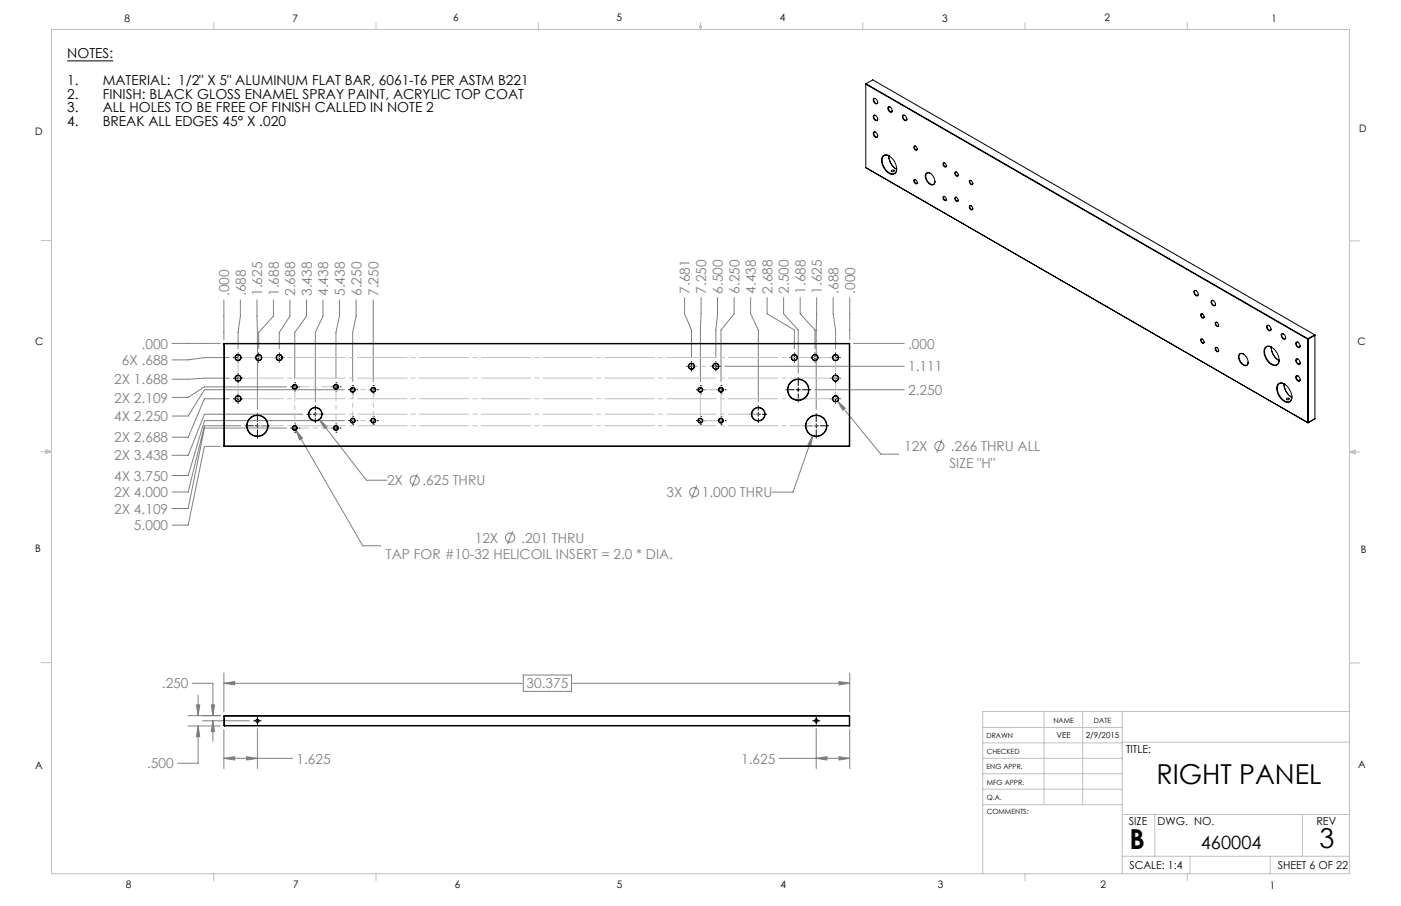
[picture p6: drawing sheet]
<svg xmlns="http://www.w3.org/2000/svg" width="432mm" height="279mm" viewBox="0 0 432 279" stroke-linecap="round" stroke-linejoin="round" font-family="sans-serif">
<g fill="none" stroke="#808080" stroke-width=".31">
<path d="M69 92.5v12.3M74.1 92.5v5l-.7 5v5M79.2 92.5l.1 33.7M84.3 92.5v5l-4.6 5v5M89.4 92.5v5l-3.3 5v5M94.5 92.5v5l-3.7 5v14.3M99.6 92.5v5l-2.4 5v21.4M104.6 92.5v5l-1.1 5v14.3M109.7 92.5v5l-1 5v15.2M115 92.5v25.2M211 91.8v5l2.1 5v8.4M216.1 91.8l-.2 25.9"/>
<path d="M221.2 91.8v5l-.6 5v8.4M226.3 91.8v5l-4.1 5v15.9M231.4 91.8v5l2.3 5v22.1M236.4 91.8v5l8.4 5v5.7M241.5 91.8v5l4.5 5v13.3M246.6 91.8v5l4.6 5v5.7M251.7 91.8l-.1 34.4M256.8 91.8v5l.7 5v5.7M261.9 91.8v13M53 105.9h14.9M70.6 110.3h-7.6l-5 .7h-5M70.6 116.6l-17.6 .3"/>
<path d="M88.3 119.3h-25.3l-5 3.3h-5M223.4 113h55.3M263 105.9h15.7M67.9 137.7h-4.9l-5 24.2h-5M70.6 123h-7.6l-5 11.8h-5M74.3 131.3h-11.3l-5 20.4h-5M88.3 132h-25.3l-5 24.8h-5M91.2 132.5l2 2.6-.8 .6zM91.2 132.5l20.6 35.8h5.6M93.3 127.7h-30.3l-5 12.7h-5M98.4 129.3l2.4 2.3-.8 .6zM98.4 129.3l14.5 18.8h6.4"/>
<path d="M106.2 120.2h-43.2l-5 8.1h-5M106.2 129.7h-43.2l-5 16.9h-5M250.5 134.3l-.6 3.3-.9-.3zM250.5 134.3l-6.1 17.5h-6.3M251.1 120.2h27.6M258.1 123.6l2.4 2.3-.7 .6zM258.1 123.6l13.4 16.5h5.5M290.3 135.6l-1.6 4M128.6 146.1l-1.6 4M214.7 149.8l-1.6 4M158 163.8l-1.6 4M59.3 210.7h6.3v10"/>
<path d="M60.5 217.4h1.1l-.5 3.3zM61.1 214.3v6.4M65.1 217.4h1l-.5 3.3zM69 210.7l3.3-.5v1zM69 207.5v12.1M69 210.7h92M161.3 208.2h14.8v5h-14.8zM176.5 210.7h85.4M258.6 210.2l3.3 .5-3.3 .5zM261.9 207.5v12.1M57.9 220.7h10M57.9 223.9h10"/>
<path d="M61.1 223.9l.5 3.3h-1.1zM61.1 223.9v11.5h-6.4M62.4 222.3h14.5M65.6 222.3l.5 3.3h-1zM65.6 222.3v6.3M69 233.9l3.3-.5v1zM69 225v12M69 233.9h21.2M76 233.4l3.3 .5-3.3 .5zM79.3 224.7v12.3M240.1 233.9h21.8M251.6 233.9l3.3-.5v1z"/>
<path d="M251.6 224.7v12.3M258.6 233.4l3.3 .5-3.3 .5zM261.9 225v12"/>
<circle cx="289.5" cy="137.6" r="1.42"/>
<circle cx="127.8" cy="148.1" r="1.41"/>
<circle cx="214" cy="151.8" r="1.41"/>
<circle cx="157.2" cy="165.8" r="1.41"/>
</g>
<g fill="none" stroke="#000" stroke-width=".31">
<path d="M20.7 18.8h14.2M71.9 110.3h.2M71.9 116.6h.2M72.7 110.3h1.3M72.7 116.6h1.3M73.4 108.8v.2M73.4 109.6v1.3M73.4 111.5v.3M73.4 115.1v.3M73.4 116v1.3M73.4 117.9v.2M74.6 110.3h.3"/>
<path d="M74.6 116.6h.3M78.2 110.3h.3M79.1 110.3h1.3M79.7 108.8v.2M79.7 109.6v1.3M79.7 111.5v.3M81 110.3h.2M84.6 110.3h.2M85.4 110.3h1.3M86.1 108.8v.2M86.1 109.6v1.3M86.1 111.5v.3"/>
<path d="M87.3 110.3h.3M89.6 119.3h.1M90.2 119.3h1.3M90.8 118h.1M90.8 118.7v1.2M92.1 119.3h.1M102.3 119.3h.1M102.9 119.3h1.3M103.5 118h.1M103.5 118.7v1.2M104.8 119.3h.1M108.7 118.9h.1"/>
<path d="M108.7 119.6v1.2M115 118.9h.1M115 119.6v1.2M211.6 113h.2M212.5 113h1.2M213.1 111.5v.2M213.1 112.3v1.3M213.1 114.2v.2M214.4 113h.2M215.9 118.9h.1M215.9 119.6v1.2M219.1 113h.3"/>
<path d="M220 113h1.3M220.6 111.5v.2M220.6 112.3v1.3M220.6 114.2v.2M221.9 113h.2M222.2 118.9h.1M222.2 119.6v1.2M243.3 110.3h.3M244.2 110.3h1.3M244.8 108.8v.2M244.8 109.6v1.3M244.8 111.5v.3"/>
<path d="M246 116.4v2.5M246 119.6v1.2M246.1 110.3h.2M249.7 110.3h.2M250.5 110.3h1.3M251.2 108.8v.2M251.2 109.6v1.3M251.2 111.5v.3M252.4 110.3h.3M256 110.3h.3M256 116.6h.3M256.9 110.3h1.3"/>
<path d="M256.9 116.6h1.3M257.5 108.8v.2M257.5 109.6v1.3M257.5 111.5v.3M257.5 115.1v.3M257.5 116v1.3M257.5 117.9v.2M258.8 110.3h.2M258.8 116.6h.2M71.9 123h.2M72.7 123h1.3M73.4 121.5v.2"/>
<path d="M73.4 122.3v1.3M73.4 124.2v.3M74.6 123h.3M75.5 131.3h2.6M78.7 131.3h1.3M79.3 127.5v2.5M79.3 130.7v1.2M79.3 132.6v2.5M80.6 131.3h2.5M89.6 132h.1M90.2 132h1.3M90.8 120.6h.1"/>
<path d="M90.8 130.7h.1M90.8 133.3h.1M90.8 131.4v1.2M92.1 132h.1M94.6 127.7h1.3M96.6 127.7h1.2M97.2 125.1v1.4M97.2 127.1v1.3M97.2 129v1.4M98.5 127.7h1.3M102.3 132h.1M102.9 132h1.3"/>
<path d="M103.5 130.7h.1M103.5 133.3h.1M103.5 120.6h.1M103.5 131.4v1.2M104.8 132h.1M107.4 120.2h.1M107.4 129.7h.1M108.1 120.2h1.2M108.1 129.7h1.2M108.7 121.5h.1M108.7 128.4h.1M108.7 131h.1"/>
<path d="M108.7 129.1v1.3M110 120.2h.1M110 129.7h.1M113.8 129.7h.1M113.8 120.2h.1M114.4 120.2h1.3M114.4 129.7h1.3M115 128.4h.1M115 131h.1M115 121.5h.1M115 129.1v1.3M116.3 129.7h.1"/>
<path d="M116.3 120.2h.1M214.6 129.7h.1M214.6 120.2h.1M215.2 120.2h1.3M215.2 129.7h1.3M215.9 128.4h.1M215.9 131h.1M215.9 121.5h.1M215.9 129.1v1.3M217.1 129.7h.1M217.1 120.2h.1M220.9 120.2h.1"/>
<path d="M220.9 129.7h.1M221.6 120.2h1.2M221.6 129.7h1.2M222.2 121.5h.1M222.2 128.4h.1M222.2 131h.1M222.2 129.1v1.3M223.5 120.2h.1M223.5 129.7h.1M231.1 127.7h1.3M233.1 127.7h1.3M233.7 125.1v1.4"/>
<path d="M233.7 127.1v1.3M233.7 129v1.4M235 127.7h1.3M242.2 120.2h2.6M245.4 120.2h1.3M246 121.5v2.5M247.3 120.2h2.5M247.8 131.3h2.5M250.9 131.3h1.3M251.6 127.5v2.5M251.6 130.7v1.2M251.6 132.6v2.5"/>
<path d="M252.8 131.3h2.6M256 123h.3M256.9 123h1.3M257.5 121.5v.2M257.5 122.3v1.3M257.5 124.2v.3M258.8 123h.2M78.2 222.3h2.3M79.3 221.2v2.2M250.4 222.3h2.3M251.6 221.2v2.2"/>
</g>
<path d="M73.4 116.6h184.1M73.4 110.3h184.1M73.4 123h184.1" fill="none" stroke="#c0c0c0" stroke-width=".31" stroke-dasharray="15.2 1.3 1.3 1.3" stroke-dashoffset="1.3"/>
<path d="M73.4 110.3v12.7M90.9 119.3h12.7M90.9 119.3v12.7M103.6 119.3v12.7M257.5 110.3v12.7M90.9 132h12.7" fill="none" stroke="#c0c0c0" stroke-width=".31" stroke-dasharray="15.2 1.3 1.3 1.3" stroke-dashoffset="10.8"/>
<path d="M79.3 131.3h172.3" fill="none" stroke="#c0c0c0" stroke-width=".31" stroke-dasharray="15.2 1.3 1.3 1.3" stroke-dashoffset="7.2"/>
<path d="M108.7 120.2h6.4M108.7 129.7h6.4" fill="none" stroke="#c0c0c0" stroke-width=".31" stroke-dasharray="15.2 1.3 1.3 1.3" stroke-dashoffset="14"/>
<path d="M108.7 120.2v9.5M115.1 120.2v9.5" fill="none" stroke="#c0c0c0" stroke-width=".31" stroke-dasharray="15.2 1.3 1.3 1.3" stroke-dashoffset="12.4"/>
<path d="M97.2 127.7h136.5" fill="none" stroke="#c0c0c0" stroke-width=".31" stroke-dasharray="15.2 1.3 1.3 1.3" stroke-dashoffset="6"/>
<path d="M213.1 112.9h7.5" fill="none" stroke="#c0c0c0" stroke-width=".31" stroke-dasharray="15.2 1.3 1.3 1.3" stroke-dashoffset="13.4"/>
<g fill="none" stroke="#c0c0c0" stroke-width=".31">
<path d="M15.9 9.1h400v260.4h-400zM65.9 6.9v2.2M115.9 6.9v2.2M165.9 6.9v2.2M215.6 8h.6l-.3 1.1zM215.7 8l.2 1.1M215.9 6.9v2.2M216 8l-.1 1.1M265.9 6.9v2.2M315.9 6.9v2.2M365.9 6.9v2.2M12.7 74.2h3.2"/>
<path d="M415.9 74.3h3.2M12.7 139.3h3.2M14.2 139.1l1.7 .2M14.2 138.7l1.7 .6-1.7 .5zM15.9 139.3l-1.7 .3M215.9 120.2h6.3v9.5h-6.3zM415.9 139.4h3.2M415.9 139.4l1.8-.6v1.2zM415.9 139.4l1.8 .3M417.7 139.2l-1.8 .2M12.7 204.4h3.2M321.8 219.4v28.7"/>
<path d="M333.7 219.4v28.7M345.9 219.4v50.1M415.9 204.5h3.2M415.9 219.4h-113v50.1M302.9 233.9h43M302.9 229.1h43M302.9 224.3h43M302.9 238.6h43M345.9 228.9h70M302.9 248.1h43M302.9 243.4h43M345.9 251.2h70"/>
<path d="M355.9 251.2v12.9M401.4 251.2v12.9M65.9 269.5v2.1M115.9 269.5v2.1M315.9 269.5v2.1M345.9 264.1h70M365.9 269.5v2.1M366.8 264.1v5.4M391.5 264.1v5.4"/>
</g>
<path d="M258.1 123.6l1.7 2.9 .7-.6zM91.2 132.5l1.2 3.2 .8-.6zM98.4 129.3l1.6 2.9 .8-.6zM250.5 134.3l-1.5 3 .9 .3zM60.5 217.4h1.1l-.5 3.3zM61.1 223.9l.5 3.3h-1.1zM69 233.9l3.3-.5v1zM76 233.4l3.3 .5-3.3 .5zM258.6 210.2l3.3 .5-3.3 .5zM69 210.7l3.3-.5v1zM258.6 233.4l3.3 .5-3.3 .5zM251.6 233.9l3.3-.5v1zM65.1 217.4h1l-.5 3.3zM65.6 222.3l.5 3.3h-1z" fill="#808080"/>
<g fill="none" stroke="#000" stroke-width=".31">
<path d="M266.9 25.8l-.1 .2 136.2 78.6M266.9 25.8l136.2 78.7M266.9 25.8l-.1 25.9M266.9 25.8l2.1-1.2 136.2 78.7M269.3 30.4a1.03 1.03 0 0 1 1 .5 1.03 1.03 0 0 1-.1 1.1 1.18 1.18 0 0 1-.9-1.6zM269.3 35.6a1.03 1.03 0 0 1 1 .5 1.03 1.03 0 0 1-.1 1.1 1.18 1.18 0 0 1-.9-1.6zM269.9 30.4l-.2-.1a.85 .85 0 0 0-.3 1.1 .85 .85 0 0 0 1 .4l.1-.3M269.9 35.6l-.2-.1a.79 .79 0 0 0-.2 1 .79 .79 0 0 0 1 .4v-.2M273.8 33a1.03 1.03 0 0 1 1 .5 1.03 1.03 0 0 1-.1 1.1 1.18 1.18 0 0 1-.9-1.6zM274.4 33a.64 .64 0 0 0-.7 .5 .64 .64 0 0 0 .4 .7l.6 .3 .3-.4M278.2 35.6a1.03 1.03 0 0 1 1.1 .5 1.03 1.03 0 0 1-.1 1.1 1.23 1.23 0 0 1-1-1.6zM278.8 35.6l-.1-.1a.79 .79 0 0 0-.2 1.1 .79 .79 0 0 0 1 .3v-.2"/>
<path d="M266.8 51.7l136.3 78.7M266.8 51.7l.1 .1M269.3 40.7a1.03 1.03 0 0 1 1 .6 1.03 1.03 0 0 1-.1 1.1 1.18 1.18 0 0 1-.9-1.7zM269.9 40.8l-.2-.1a.79 .79 0 0 0-.2 1 .79 .79 0 0 0 1 .4v-.2M272.2 48a2.06 2.06 0 0 1 2.8 .9 3.9 3.9 0 0 1 .9 4.6 2.05 2.05 0 0 1-2.8-.8 3.8 3.8 0 0 1-.9-4.7zM273.9 48a4.9 4.9 0 0 0 2.5 4.2M273.9 48.2a5.3 5.3 0 0 0 2.3 3.9M274.1 48.1a1.4 1.4 0 0 0-1.7 0 1.4 1.4 0 0 0-.5 1.6 4.2 4.2 0 0 0 3.4 3.9l.8-.5 .3-1M281.8 55.4a.81 .81 0 0 1 .8 .4 .81 .81 0 0 1-.2 .9 .95 .95 0 0 1-.6-1.3zM281.8 45a.81 .81 0 0 1 .8 .5 .81 .81 0 0 1-.2 .9 .95 .95 0 0 1-.6-1.4zM282.2 45.1l-.1-.1a.6 .6 0 0 0-.1 .8 .6 .6 0 0 0 .7 .3v-.2M282.2 55.5l-.1-.1a.6 .6 0 0 0-.1 .8 .6 .6 0 0 0 .7 .2v-.1"/>
<path d="M285.5 53.4a1.97 1.97 0 0 1 2.5 1.8 1.09 1.09 0 0 1 .1 1.4 1.09 1.09 0 0 1-1.3 .4 2.85 2.85 0 0 1-1.3-3.6zM286.7 53.4a.96 .96 0 0 0-1.2 .2 .96 .96 0 0 0-.1 1.3 2.01 2.01 0 0 0 2.5 1.8l.2-.7M290.7 50.2a.81 .81 0 0 1 .8 .4 .81 .81 0 0 1-.1 .9 .95 .95 0 0 1-.7-1.3zM291.2 50.3l-.1-.1a.6 .6 0 0 0-.2 .8 .6 .6 0 0 0 .7 .3l.1-.2M294.4 53.1a.8 .8 0 0 1 .8 .4 .8 .8 0 0 1-.1 .9 .95 .95 0 0 1-.7-1.3zM294.9 53.1h-.2a.6 .6 0 0 0-.1 .7 .6 .6 0 0 0 .7 .3v-.2M298.9 55.6a.81 .81 0 0 1 .8 .5 .81 .81 0 0 1-.2 .9 .95 .95 0 0 1-.6-1.4zM299.3 55.7h-.1a.58 .58 0 0 0-.1 .7 .58 .58 0 0 0 .7 .3v-.1M290.7 60.6a.81 .81 0 0 1 .8 .4 .81 .81 0 0 1-.1 .9 .95 .95 0 0 1-.7-1.3zM291.2 60.6h-.1a.58 .58 0 0 0-.2 .7 .58 .58 0 0 0 .7 .3l.1-.1M294.4 60.8a.81 .81 0 0 1 .8 .5 .81 .81 0 0 1-.1 .9 .95 .95 0 0 1-.7-1.4zM294.9 60.9h-.2a.58 .58 0 0 0-.1 .7 .58 .58 0 0 0 .7 .2v-.1"/>
<path d="M298.9 63.4a.8 .8 0 0 1 .8 .5 .8 .8 0 0 1-.2 .9 .95 .95 0 0 1-.6-1.4zM299.3 63.5l-.1-.1a.6 .6 0 0 0-.2 .8 .6 .6 0 0 0 .8 .3v-.2M368.1 89.6a1.02 1.02 0 0 1 1 .5 1.02 1.02 0 0 1-.1 1.2 1.22 1.22 0 0 1-.9-1.7zM368.7 89.6h-.2a.83 .83 0 0 0-.2 1 .83 .83 0 0 0 .9 .5l.1-.3M370.2 96.8a.8 .8 0 0 1 .8 .4 .8 .8 0 0 1-.2 .9 .95 .95 0 0 1-.6-1.3zM370.6 96.8h-.1a.6 .6 0 0 0-.2 .8 .6 .6 0 0 0 .8 .2v-.1M373.4 92.7a1.03 1.03 0 0 1 1 .5 1.03 1.03 0 0 1-.1 1.1 1.18 1.18 0 0 1-.9-1.6zM374 92.7a.61 .61 0 0 0-.7 .5 .61 .61 0 0 0 .5 .7l.6 .3 .2-.4M374.6 99.4a.81 .81 0 0 1 .8 .4 .81 .81 0 0 1-.1 .9 .95 .95 0 0 1-.7-1.3zM375.1 99.4h-.1a.6 .6 0 0 0-.2 .7 .6 .6 0 0 0 .8 .3v-.1M69 106h192.9M69 106v31.5"/>
<path d="M69.1 105.9v31.8M69.1 105.9h192.7M69.1 105.9l-.1 .1M261.8 105.9v31.8M261.8 105.9l.1 .1M261.9 106v31.5M370.2 104.6a.81 .81 0 0 1 .8 .4 .81 .81 0 0 1-.2 .9 .95 .95 0 0 1-.6-1.3zM370.6 104.6h-.1a.6 .6 0 0 0-.2 .7 .6 .6 0 0 0 .8 .3v-.1M374.5 107.3a.74 .74 0 0 1 .9 .3 .74 .74 0 0 1-.1 .9l-.5-.3zM375.1 107.2h-.1a.6 .6 0 0 0-.2 .7 .6 .6 0 0 0 .8 .3v-.1M382 109.2a1.98 1.98 0 0 1 2.6 1.8 1.07 1.07 0 0 1 0 1.3 1.07 1.07 0 0 1-1.2 .4 2.76 2.76 0 0 1-1.4-3.5zM383.3 109.2a.97 .97 0 0 0-1.3 .1 .97 .97 0 0 0 0 1.3 2.01 2.01 0 0 0 2.4 1.9l.3-.8"/>
<path d="M390.1 107a2.63 2.63 0 0 1 3.4 1.7 2.91 2.91 0 0 1 0 3.9 3.8 3.8 0 0 1-3.9-3.7l.1-1.3zM390.5 100.4a1.03 1.03 0 0 1 1 .5 1.03 1.03 0 0 1-.1 1.1 1.23 1.23 0 0 1-.9-1.6zM391.1 100.4l-.2-.1a.79 .79 0 0 0-.2 1.1 .79 .79 0 0 0 1 .3v-.2M391.8 107.1a5.3 5.3 0 0 0 2.3 4M391.8 107a4.8 4.8 0 0 0 2.4 4.2M391.9 107.1a1.4 1.4 0 0 0-1.6-.1 1.4 1.4 0 0 0-.6 1.6 4.1 4.1 0 0 0 3.5 4l.7-.5 .3-1M394 118.4a2.61 2.61 0 0 1 3.4 1.6 2.95 2.95 0 0 1 0 4 3.7 3.7 0 0 1-3.8-3.3l-.1-1.4zM395 103a1.02 1.02 0 0 1 1.1 .5 1.02 1.02 0 0 1-.1 1.1 1.18 1.18 0 0 1-1-1.6zM395.6 103a.61 .61 0 0 0-.6 .5 .61 .61 0 0 0 .4 .7l.6 .3 .2-.4M395.7 118.4a4.8 4.8 0 0 0 2.4 4.1M395.7 118.5a5 5 0 0 0 2.3 3.9M395.9 118.4a1.5 1.5 0 0 0-1.9 .1 1.5 1.5 0 0 0-.3 1.9 4.2 4.2 0 0 0 3.4 3.5l.8-.5 .2-1"/>
<path d="M399.5 105.6a1.03 1.03 0 0 1 1 .5 1.03 1.03 0 0 1-.1 1.1 1.18 1.18 0 0 1-.9-1.6zM399.5 110.7a1.03 1.03 0 0 1 1 .5 1.03 1.03 0 0 1-.1 1.2 1.18 1.18 0 0 1-.9-1.7zM399.5 115.9a1.03 1.03 0 0 1 1 .5 1.03 1.03 0 0 1-.1 1.2 1.18 1.18 0 0 1-.9-1.7zM400.1 105.6l-.2-.1a.79 .79 0 0 0-.2 1 .79 .79 0 0 0 1 .4v-.2M400.1 110.8l-.2-.1a.79 .79 0 0 0-.2 1 .79 .79 0 0 0 1 .3v-.1M400.1 116l-.2-.1a.79 .79 0 0 0-.2 1 .79 .79 0 0 0 1 .3v-.1M403 104.6h.2M403 104.6v25.7M403.1 104.5l-.1 .1M403.1 104.5l.1 .1M403.2 104.6v25.7M405.2 103.3l.1 .1-2.1 1.2"/>
<path d="M405.2 103.3l-2.1 1.2M405.2 103.3l.1 25.9M69 137.5h192.9M69 137.5l.1 .2M69.1 137.7h192.7M261.9 137.5l-.1 .2M396.5 122.9l.2-.1a.34 .34 0 0 1 .5-.1 .34 .34 0 0 1 .1 .5 .43 .43 0 0 1-.5 .2 .43 .43 0 0 1-.3-.5zM403 130.3h.2M403 130.3l.1 .1M403.2 130.3l-.1 .1M405.3 129.2l-2.1 1.1M405.3 129.2l-2.2 1.2"/>
<path d="M69 220.8v2.9M69 220.8h192.9M69 223.7h192.9M69 223.7l.1 .2M69.1 220.7v3.2M69.1 223.9h192.7M69.1 220.7h192.7M69.1 220.7l-.1 .1M261.8 220.7v3.2M261.8 220.7l.1 .1M261.9 220.8v2.9M261.9 223.7l-.1 .2"/>
<circle cx="275.2" cy="52.6" r=".36"/>
<circle cx="73.4" cy="110.3" r=".96"/>
<circle cx="73.4" cy="116.6" r=".96"/>
<circle cx="73.4" cy="110.3" r=".85"/>
<circle cx="73.4" cy="116.6" r=".85"/>
<circle cx="79.7" cy="110.3" r=".96"/>
<circle cx="79.7" cy="110.3" r=".85"/>
<circle cx="86.1" cy="110.3" r=".96"/>
<circle cx="86.1" cy="110.3" r=".85"/>
<circle cx="90.8" cy="119.3" r=".64"/>
<circle cx="90.9" cy="119.3" r=".77"/>
<circle cx="103.5" cy="119.3" r=".64"/>
<circle cx="103.6" cy="119.3" r=".77"/>
<circle cx="213.1" cy="113" r=".85"/>
<circle cx="213.1" cy="113" r=".97"/>
<circle cx="220.6" cy="113" r=".97"/>
<circle cx="220.6" cy="113" r=".86"/>
<circle cx="244.8" cy="110.3" r=".96"/>
<circle cx="244.8" cy="110.3" r=".85"/>
<circle cx="251.2" cy="110.3" r=".96"/>
<circle cx="251.2" cy="110.3" r=".85"/>
<circle cx="257.5" cy="110.3" r=".96"/>
<circle cx="257.5" cy="116.6" r=".96"/>
<circle cx="257.5" cy="110.3" r=".85"/>
<circle cx="257.5" cy="116.6" r=".85"/>
<circle cx="73.4" cy="123" r=".96"/>
<circle cx="73.4" cy="123" r=".85"/>
<circle cx="79.3" cy="131.3" r="3.3"/>
<circle cx="79.3" cy="131.3" r="3.2"/>
<circle cx="90.8" cy="132" r=".64"/>
<circle cx="90.9" cy="132" r=".77"/>
<circle cx="97.2" cy="127.7" r="1.98"/>
<circle cx="97.2" cy="127.7" r="2.12"/>
<circle cx="103.5" cy="132" r=".64"/>
<circle cx="103.6" cy="132" r=".77"/>
<circle cx="108.7" cy="120.2" r=".64"/>
<circle cx="108.7" cy="129.7" r=".64"/>
<circle cx="108.7" cy="129.7" r=".78"/>
<circle cx="108.7" cy="120.2" r=".78"/>
<circle cx="115" cy="129.7" r=".64"/>
<circle cx="115" cy="120.2" r=".64"/>
<circle cx="115" cy="129.7" r=".78"/>
<circle cx="115" cy="120.2" r=".78"/>
<circle cx="215.8" cy="129.7" r=".76"/>
<circle cx="215.8" cy="120.2" r=".76"/>
<circle cx="215.9" cy="129.7" r=".64"/>
<circle cx="215.9" cy="120.2" r=".64"/>
<circle cx="222.2" cy="129.7" r=".76"/>
<circle cx="222.2" cy="120.2" r=".76"/>
<circle cx="222.2" cy="129.7" r=".64"/>
<circle cx="222.2" cy="120.2" r=".64"/>
<circle cx="233.7" cy="127.7" r="1.98"/>
<circle cx="233.7" cy="127.7" r="2.12"/>
<circle cx="246" cy="120.2" r="3.3"/>
<circle cx="246" cy="120.2" r="3.2"/>
<circle cx="251.6" cy="131.3" r="3.2"/>
<circle cx="251.6" cy="131.3" r="3.3"/>
<circle cx="257.5" cy="123" r=".96"/>
<circle cx="257.5" cy="123" r=".85"/>
<circle cx="79.3" cy="222.3" r=".5"/>
<circle cx="251.6" cy="222.3" r=".5"/>
</g>
<g font-size="8.5">
<text x="356.4" y="241.8">RIGHT PANEL</text>
<text x="348.1" y="261.8">B</text>
<text x="406.7" y="261.6">3</text>
</g>
<text font-size="5.6" x="370.1" y="261.9">460004</text>
<g font-size="4.2">
<text x="20.7" y="17.9">NOTES:</text>
<text x="20.7" y="26.2">1.</text>
<text x="31.7" y="26.2">MATERIAL: 1/2&quot; X 5&quot; ALUMINUM FLAT BAR, 6061-T6 PER ASTM B221</text>
<text x="20.7" y="30.4">2.</text>
<text x="20.7" y="34.6">3.</text>
<text x="31.7" y="30.4">FINISH: BLACK GLOSS ENAMEL SPRAY PAINT, ACRYLIC TOP COAT</text>
<text x="31.7" y="34.6">ALL HOLES TO BE FREE OF FINISH CALLED IN NOTE 2</text>
<text x="20.7" y="38.7">4.</text>
<text x="31.7" y="38.7">BREAK ALL EDGES 45° X .020</text>
</g>
<g font-size="4.2" fill="#808080">
<text x="70.6" y="91.3" transform="rotate(-90 70.6 91.3)">.000</text>
<text x="75.7" y="91.3" transform="rotate(-90 75.7 91.3)">.688</text>
<text x="80.8" y="91.3" transform="rotate(-90 80.8 91.3)">1.625</text>
<text x="85.9" y="91.3" transform="rotate(-90 85.9 91.3)">1.688</text>
<text x="91" y="91.3" transform="rotate(-90 91 91.3)">2.688</text>
<text x="96.1" y="91.3" transform="rotate(-90 96.1 91.3)">3.438</text>
<text x="101.2" y="91.3" transform="rotate(-90 101.2 91.3)">4.438</text>
<text x="106.3" y="91.3" transform="rotate(-90 106.3 91.3)">5.438</text>
<text x="111.4" y="91.3" transform="rotate(-90 111.4 91.3)">6.250</text>
<text x="116.7" y="91.3" transform="rotate(-90 116.7 91.3)">7.250</text>
<text x="212.6" y="90.6" transform="rotate(-90 212.6 90.6)">7.681</text>
<text x="217.7" y="90.6" transform="rotate(-90 217.7 90.6)">7.250</text>
<text x="222.8" y="90.6" transform="rotate(-90 222.8 90.6)">6.500</text>
<text x="227.9" y="90.6" transform="rotate(-90 227.9 90.6)">6.250</text>
<text x="233" y="90.6" transform="rotate(-90 233 90.6)">4.438</text>
<text x="238.1" y="90.6" transform="rotate(-90 238.1 90.6)">2.688</text>
<text x="243.2" y="90.6" transform="rotate(-90 243.2 90.6)">2.500</text>
<text x="248.3" y="90.6" transform="rotate(-90 248.3 90.6)">1.688</text>
<text x="253.3" y="90.6" transform="rotate(-90 253.3 90.6)">1.625</text>
<text x="258.4" y="90.6" transform="rotate(-90 258.4 90.6)">.688</text>
<text x="263.5" y="90.6" transform="rotate(-90 263.5 90.6)">.000</text>
<text x="43.6" y="107.5">.000</text>
<text x="279.9" y="107.5">.000</text>
<text x="37.5" y="112.6">6X .688</text>
<text x="35.2" y="118.5">2X 1.688</text>
<text x="279.9" y="114.6">1.111</text>
<text x="35.2" y="124.1">2X 2.109</text>
<text x="279.9" y="121.8">2.250</text>
<text x="35.2" y="129.9">4X 2.250</text>
<text x="35.2" y="136.4">2X 2.688</text>
<text x="35.2" y="142">2X 3.438</text>
<text x="278.6" y="139.1">12X</text>
<text x="293" y="139.1">.266 THRU ALL</text>
<text x="35.2" y="148.2">4X 3.750</text>
<text x="119.3" y="149.7">2X</text>
<text x="130.2" y="149.7">.625 THRU</text>
<text x="292.6" y="144.2">SIZE &quot;H&quot;</text>
<text x="35.2" y="153.3">2X 4.000</text>
<text x="205.4" y="153.3">3X</text>
<text x="216.3" y="153.3">1.000 THRU</text>
<text x="35.2" y="158.4">2X 4.109</text>
<text x="41.3" y="163.5">5.000</text>
<text x="146.3" y="167.3">12X</text>
<text x="160.7" y="167.3">.201 THRU</text>
<text x="119" y="172.4">TAP FOR #10-32 HELICOIL INSERT = 2.0 * DIA.</text>
<text x="49.9" y="212.3">.250</text>
<text x="162.3" y="212.3">30.375</text>
<text x="45.3" y="237">.500</text>
<text x="91.4" y="235.5">1.625</text>
<text x="228.4" y="235.5">1.625</text>
</g>
<g font-size="3.4">
<text x="347.1" y="232.3">TITLE:</text>
<text x="347.9" y="254.3">SIZE</text>
<text x="356.7" y="254.4">DWG. NO.</text>
<text x="405.7" y="254.5">REV</text>
<text x="348.1" y="267.9">SCALE: 1:4</text>
<text x="393.8" y="267.9">SHEET 6 OF 22</text>
</g>
<g font-size="3.2">
<text x="38.3" y="6.7">8</text>
<text x="90.2" y="6.7">7</text>
<text x="139.7" y="6.5">6</text>
<text x="190" y="6.5">5</text>
<text x="240.4" y="6.5">4</text>
<text x="290.4" y="6.7">3</text>
<text x="340.4" y="6.5">2</text>
<text x="391.9" y="6.7">1</text>
<text x="10.9" y="41.6">D</text>
<text x="418.9" y="40.7">D</text>
<text x="10.9" y="106.3">C</text>
<text x="418.4" y="106.4">C</text>
<text x="10.8" y="170.2">B</text>
<text x="419.4" y="170.6">B</text>
<text x="10.8" y="237.2">A</text>
<text x="418.6" y="236.8">A</text>
<text x="38.8" y="273.8">8</text>
<text x="90.4" y="273.8">7</text>
<text x="140.2" y="273.8">6</text>
<text x="190.1" y="273.9">5</text>
<text x="240.5" y="273.8">4</text>
<text x="289" y="273.9">3</text>
<text x="339.1" y="273.8">2</text>
<text x="391.4" y="274.1">1</text>
</g>
<g font-size="2.5">
<text x="325.6" y="227.6">VEE</text>
<text x="334.6" y="227.7">2/9/2015</text>
</g>
<g font-size="2.2">
<text x="304.1" y="227.7">DRAWN</text>
<text x="324.7" y="222.9">NAME</text>
<text x="337.2" y="222.9">DATE</text>
<text x="304.1" y="232.6">CHECKED</text>
<text x="304" y="237.2">ENG APPR.</text>
<text x="304.2" y="241.9">MFG APPR.</text>
<text x="304.1" y="246.7">Q.A.</text>
<text x="304.1" y="250.9">COMMENTS:</text>
</g>
</svg>
